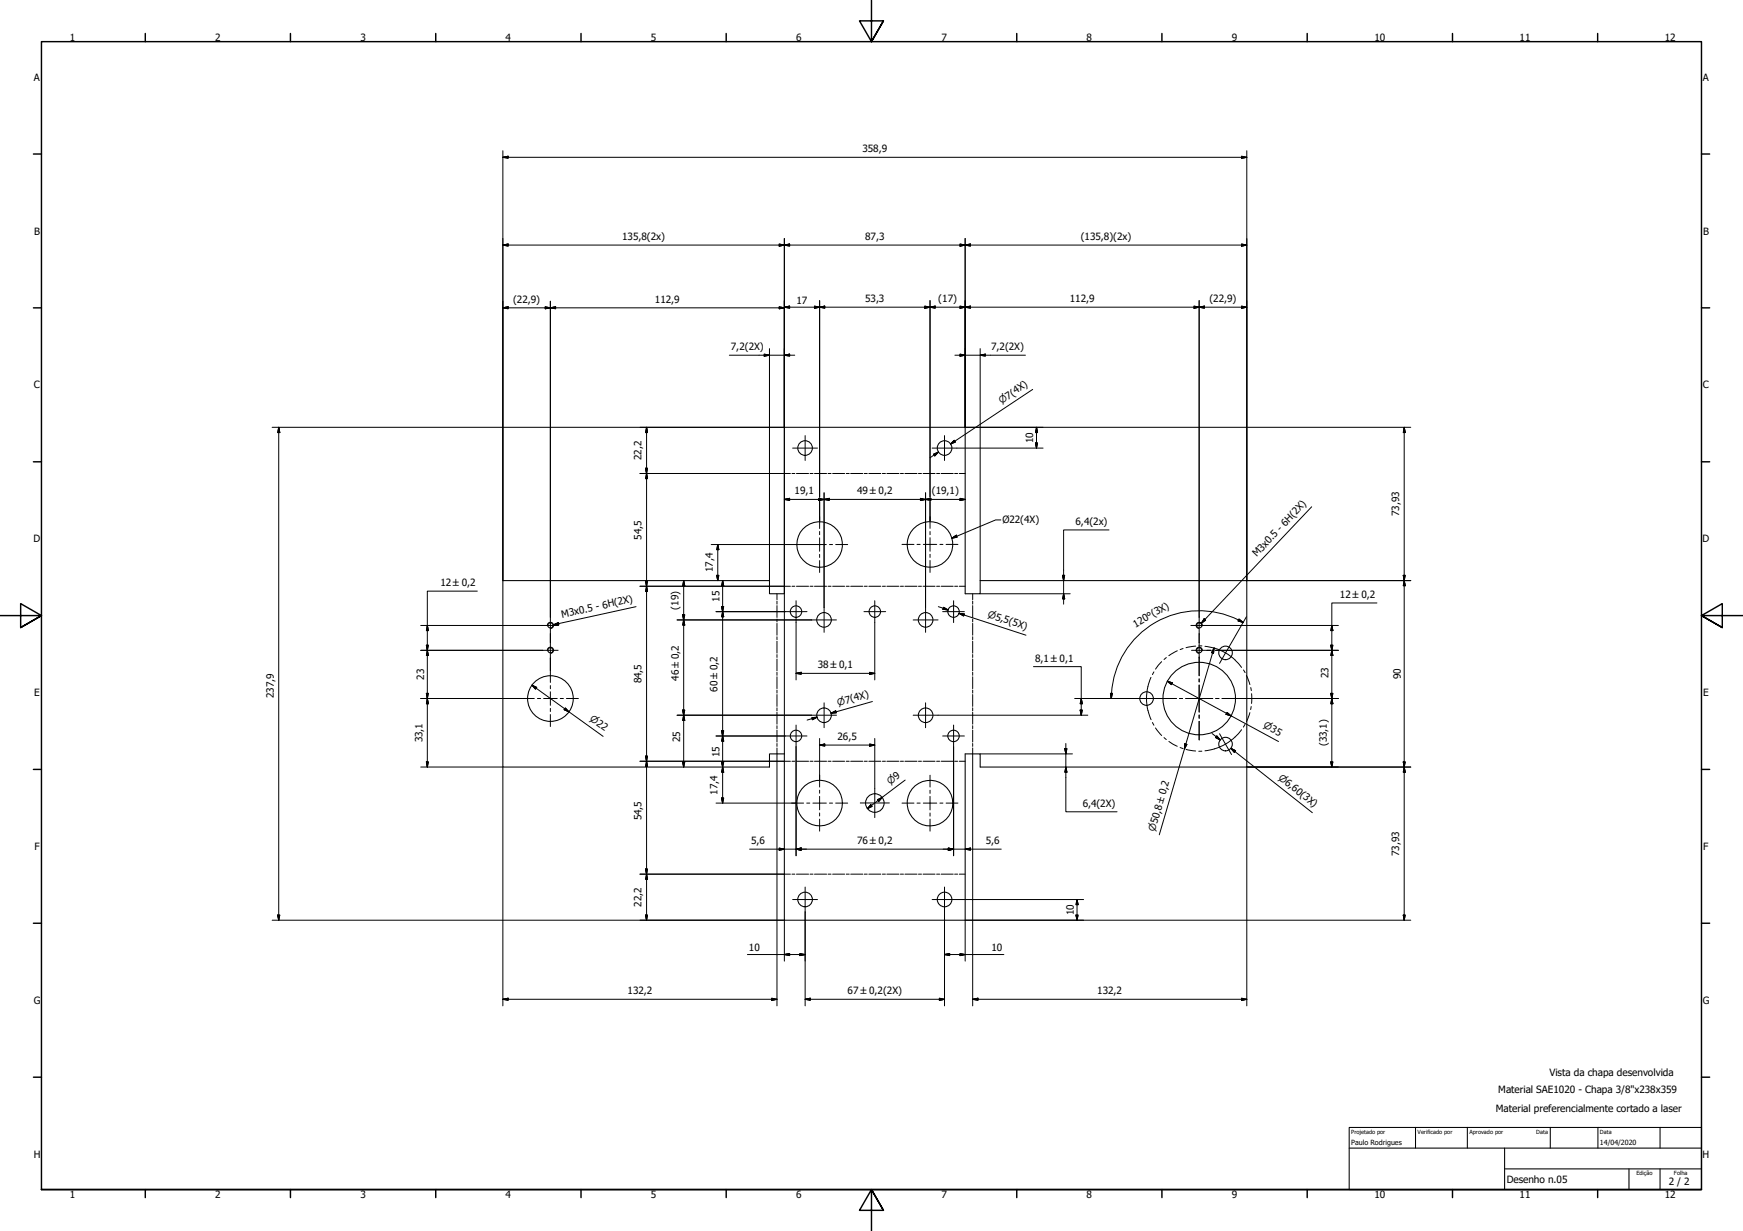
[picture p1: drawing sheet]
<svg xmlns="http://www.w3.org/2000/svg" width="841mm" height="594mm" viewBox="0 0 841 594" stroke-linecap="round" stroke-linejoin="round" font-family="sans-serif">
<g fill="none" stroke="#000" stroke-width=".51">
<path d="M243 280h128v7h7v-81h88v81h7v-7h129v90h-129v-6h-7v80h-88v-80h-7v6h-128z"/>
<circle cx="388" cy="216" r="4"/>
<circle cx="456" cy="216" r="4"/>
<circle cx="395" cy="263" r="11"/>
<circle cx="449" cy="263" r="11"/>
<circle cx="384" cy="295" r="2.8"/>
<circle cx="398" cy="299" r="4"/>
<circle cx="422" cy="295" r="2.8"/>
<circle cx="447" cy="299" r="4"/>
<circle cx="460" cy="295" r="2.8"/>
<circle cx="266" cy="314" r="1.2"/>
<circle cx="266" cy="302" r="1.2"/>
<circle cx="579" cy="302" r="1.2"/>
<circle cx="579" cy="314" r="1.2"/>
<circle cx="591" cy="315" r="3"/>
<circle cx="266" cy="337" r="11"/>
<circle cx="553" cy="337" r="3"/>
<circle cx="579" cy="337" r="17"/>
<circle cx="384" cy="355" r="2.8"/>
<circle cx="398" cy="345" r="4"/>
<circle cx="447" cy="345" r="4"/>
<circle cx="460" cy="355" r="2.8"/>
<circle cx="591" cy="359" r="3"/>
<circle cx="395" cy="388" r="11"/>
<circle cx="422" cy="388" r="4"/>
<circle cx="449" cy="388" r="11"/>
<circle cx="388" cy="434" r="4"/>
<circle cx="456" cy="434" r="4"/>
</g>
<path d="M264 302a1.5 1.5 0 0 1 1-2 1.5 1.5 0 0 1 2 2 1.5 1.5 0 0 1-1 1M264 314a1.5 1.5 0 0 1 1-2 1.5 1.5 0 0 1 2 2 1.5 1.5 0 0 1-1 1M580 302a1.5 1.5 0 0 0-1-2 1.5 1.5 0 0 0-2 2 1.5 1.5 0 0 0 1 1M580 314a1.5 1.5 0 0 0-1-2 1.5 1.5 0 0 0-2 2 1.5 1.5 0 0 0 1 1" fill="none" stroke="#000" stroke-width=".48"/>
<!-- layer: Linha de centro curva (ISO) -->
<g fill="none" stroke="#000" stroke-width=".48">
<path d="M378 229h3M382 229h2M384 229h6M391 229h1M393 229h6M400 229h1M402 229h6M408 229h2M410 229h6M417 229h1M419 229h6M426 229h1"/>
<path d="M428 229h6M434 229h2M437 229h5M443 229h2M445 229h6M452 229h1M454 229h6M461 229h1M463 229h3M375 287v2M375 290v2M375 292v6"/>
<path d="M375 299v1M378 283h3M382 283h2M384 283h6M391 283h1M393 283h6M400 283h1M402 283h6M408 283h2M410 283h6M417 283h1M419 283h6"/>
<path d="M426 283h1M428 283h6M434 283h2M437 283h5M443 283h2M445 283h6M452 283h1M454 283h6M461 283h1M463 283h3M469 287v2M469 290v2"/>
<path d="M469 292v6M469 299v1M375 301v6M375 307v2M375 309v6M375 316v1M375 318v6M469 301v6M469 307v2M469 309v6M469 316v1M469 318v6"/>
<path d="M375 324v2M375 327v5M375 333v1M375 335v6M469 324v2M469 327v5M469 333v1M469 335v6M375 342v1M375 344v5M375 350v2M375 352v6"/>
<path d="M375 359v1M469 342v1M469 344v5M469 350v2M469 352v6M469 359v1M375 361v3M378 367h3M382 367h2M384 367h6M391 367h1M393 367h6"/>
<path d="M400 367h1M402 367h6M408 367h2M410 367h6M417 367h1M419 367h6M426 367h1M428 367h6M434 367h2M437 367h5M443 367h2M445 367h6"/>
<path d="M452 367h1M454 367h6M461 367h1M463 367h3M469 361v3M378 422h3M382 422h2M384 422h6M391 422h1M393 422h6M400 422h1M402 422h6"/>
<path d="M408 422h2M410 422h6M417 422h1M419 422h6M426 422h1M428 422h6M434 422h2M437 422h5M443 422h2M445 422h6M452 422h1M454 422h6"/>
<path d="M461 422h1M463 422h3"/>
</g>
<!-- layer: Borda (ISO) -->
<g fill="none" stroke="#000" stroke-width=".7">
<path d="M70 16v4M140 16v4M210 16v4M280 16v4M350 16v4M420 0v20l-5-10h11l-6 10 6-10M491 16v4M561 16v4M631 16v4M701 16v4M771 16v4M16 74h4"/>
<path d="M821 74h4M16 149h4M821 149h4M16 223h4M821 223h4M0 297h20l-10-6v12l10-6-10 6M841 297h-20l10-6v12l-10-6 10 6M16 371h4M821 371h4M16 446h4M821 446h4M16 520h4"/>
<path d="M821 520h4M20 574v-554h801v554h-801h801M70 574v4M140 574v4M210 574v4M280 574v4M350 574v4M491 574v4M561 574v4M631 574v4M701 574v4M771 574v4"/>
<path d="M426 584l-6-10 6 10h-11l5-10v20"/>
</g>
<path d="M651 544h170v30h-170zM651 554h170M683 544v10M708 544v10M726 554v20M748 544v10M771 544v10M801 544v10M726 564h95M786 564v10M801 564v10" fill="none" stroke="#000" stroke-width=".51"/>
<g fill="none" stroke="#000" stroke-width=".48">
<path d="M243 76l2-1v1zM243 76h359M243 73v207M599 75l3 1h-3zM602 73v207h79M243 118h2v1zM243 118h359M376 118h2l-2 1zM378 118h3v1zM378 115v249M463 118h3l-3 1zM466 118h2v1z"/>
<path d="M466 115v91h215M599 118h3l-3 1zM243 149l2-1v1zM243 149h135M263 148l3 1h-3zM266 149l2-1v1zM266 145v153M376 148l2 1h-2zM378 148h3v1zM378 148h224M393 148h2l-2 1zM395 148h3v1z"/>
<path d="M395 145v95M446 148h3l-3 1zM449 148h2v1zM449 145v95M463 148h3l-3 1zM466 148h2v1zM576 148h3l-3 1zM579 148h2v1zM579 145v153M599 148h3l-3 1zM352 171h31M369 171h2l-2 1z"/>
<path d="M371 168v112M378 171h3v1zM461 171h34M463 171h3l-3 1zM473 171h2v1zM473 168v112M498 188l-39 26 2-1M131 206h247M134 206l1 3h-1zM134 206v238M312 206v3h-1zM312 206v238"/>
<path d="M450 219l3-1-2 2zM453 218l-4 3M459 214l1-1h1zM462 216h41M500 214h1l-1 2zM500 206l1 3h-1zM500 206v10M678 206v3h-1zM678 206v238M309 229h69M311 226h1v3zM312 229v2h-1z"/>
<path d="M398 238v55M447 238v55M378 241h3v1zM378 241h88M395 241h3l-3 1zM395 242v9M398 241h2v1zM444 241h3l-3 1zM447 241h2v1zM449 242v9M463 241h3l-3 1zM535 256h-22v36"/>
<path d="M343 263h50M346 278h1l-1 2zM346 263l1 2h-1zM346 263v17M513 278h1l-1 2zM677 278h1v2zM230 285h-24v85M309 283h69M311 280h1v3zM312 283v2h-1zM327 299h57M329 297h1v2z"/>
<path d="M330 299v3h-1zM330 280v3h-1zM330 280v90M346 295h33M348 293h1v2zM349 295v3h-1zM349 280v3h-1zM349 280v108M384 299h8M453 293l5 1M455 293l3 1h-3zM463 296h2v1z"/>
<path d="M465 297l-2-1 32 11M473 287h43M513 287l1 2h-1zM598 299l2 1h-3zM601 298l-7 12M664 291h-21v79M678 280v3h-1zM203 314h59M203 302h59M206 311h1l-1 3zM206 314l1 2h-1zM206 302l1 2h-1z"/>
<path d="M266 306v4M266 318v6M384 300v28M422 300v28M579 306v4M582 314h2M583 302h63M586 313v2h-1zM586 313l-27 90M586 314h6M592 314h54M600 300a42 42 0 0 0-64 37"/>
<path d="M642 311h1v3zM643 314v2h-1zM643 302v2h-1zM203 337h49M206 335h1l-1 2zM206 337l1 3h-1zM257 331l2 1-1 1zM257 331l34 24M384 325l3-1v1zM384 325h38M420 324l2 1h-2zM421 339l-20 5h2"/>
<path d="M499 322h23v23M519 337h28M522 337v3h-1zM536 335h1l-1 2zM563 329l3 1h-1zM563 329l54 29M599 337h47M642 335h1v2zM643 337v3h-1zM273 342l2 2-3-2zM327 345h65M329 343h1v2z"/>
<path d="M330 345v3h-1zM346 355h33M348 353h1v2zM349 355v3h-1zM392 346h2l-2 1zM394 346l-5 2M395 360l3-1v1zM395 356v20M395 360h27M401 344l2-1 1 1zM420 359l2 1h-2zM422 356v25"/>
<path d="M453 345h72M514 359v33h25M521 343h1v2zM572 359h1l-1 2zM585 354l4 3M587 355l2 2-3-1zM592 344l2 1h-2zM203 370h40v115M206 368h1l-1 2zM309 367h69M311 365h1v2zM312 367v3h-1z"/>
<path d="M329 368h1v2zM348 368h1v2zM349 370v3h-1zM375 364v121M384 360v53M437 376l-18 14M460 360v53M469 364v121M473 364h44M514 361h1l-1 3zM514 370l1 3h-1zM594 361l2 1v1z"/>
<path d="M596 363l-2-2 39 31M642 368h1v2zM677 368h1v2zM678 370v3h-1zM681 370h-79v115M346 388h38M348 385h1v3zM420 388l1 1-2 1zM423 386l3-1-2 2zM311 419h1v3zM362 410h121M376 409l2 1h-2z"/>
<path d="M384 410l3-1v1zM458 409l2 1h-2zM466 410l2-1v1zM309 422h69M312 422v2h-1zM462 434h61M520 434v3h-1zM520 434v10M131 444h247v20M134 442h1l-1 2zM311 442h1v2zM388 440v45"/>
<path d="M456 440v45M519 442h1v2zM677 442h1v2zM681 444h-215v20M361 461h27M378 461l3-1v1zM386 460l2 1h-2zM456 461l2-1v1zM456 461h28M463 460l3 1h-3zM243 482h2v1zM243 482h132"/>
<path d="M372 482h3l-3 1zM388 482h3v1zM388 482h68M453 482h3l-3 1zM469 482h3v1zM469 482h133M599 482h3l-3 1z"/>
</g>
<g fill="#000" stroke="#000" stroke-width=".48">
<path d="M243 76l2-1zM243 76l2-1v1zM599 76h3zM599 75l3 1h-3zM243 118h2zM243 118h2v1zM376 119l2-1zM376 118h2l-2 1zM378 118h3zM378 118h3v1zM463 119l3-1zM463 118h3l-3 1z"/>
<path d="M466 118h2zM466 118h2v1zM599 119l3-1zM599 118h3l-3 1zM243 149l2-1zM243 149l2-1v1zM263 149h3zM263 148l3 1h-3zM266 149l2-1zM266 149l2-1v1zM376 149h2zM376 148l2 1h-2z"/>
<path d="M378 148h3zM378 148h3v1zM393 149l2-1zM393 148h2l-2 1zM395 148h3zM395 148h3v1zM446 149l3-1zM446 148h3l-3 1zM449 148h2zM449 148h2v1zM463 149l3-1zM463 148h3l-3 1z"/>
<path d="M466 148h2zM466 148h2v1zM576 149l3-1zM576 148h3l-3 1zM579 148h2zM579 148h2v1zM599 149l3-1zM599 148h3l-3 1zM369 172l2-1zM369 171h2l-2 1zM378 171h3zM378 171h3v1z"/>
<path d="M463 172l3-1zM463 171h3l-3 1zM473 171h2zM473 171h2v1zM134 206l1 3zM134 206l1 3h-1zM312 206v3zM312 206v3h-1zM453 218l-2 2zM450 219l3-1-2 2zM460 213l-1 1zM459 214l1-1h1z"/>
<path d="M500 214v2zM500 214h1l-1 2zM500 206l1 3zM500 206l1 3h-1zM678 206v3zM678 206v3h-1zM311 226l1 3zM311 226h1v3zM312 229v2zM312 229v2h-1zM378 241h3zM378 241h3v1z"/>
<path d="M395 242l3-1zM395 241h3l-3 1zM398 241h2zM398 241h2v1zM444 242l3-1zM444 241h3l-3 1zM447 241h2zM447 241h2v1zM463 242l3-1zM463 241h3l-3 1zM346 278v2zM346 278h1l-1 2z"/>
<path d="M346 263l1 2zM346 263l1 2h-1zM513 278v2zM513 278h1l-1 2zM677 278l1 2zM677 278h1v2zM311 280l1 3zM311 280h1v3zM312 283v2zM312 283v2h-1zM329 297l1 2zM329 297h1v2z"/>
<path d="M330 280v3zM330 280v3h-1zM348 293l1 2zM348 293h1v2zM349 295v3zM349 295v3h-1zM349 280v3zM349 280v3h-1zM455 294h3zM455 293l3 1h-3zM463 296h2zM463 296h2v1z"/>
<path d="M513 287l1 2zM513 287l1 2h-1zM597 300h3zM598 299l2 1h-3zM678 280v3zM678 280v3h-1zM206 311v3zM206 311h1l-1 3zM206 314l1 2zM206 314l1 2h-1zM206 302l1 2zM206 302l1 2h-1z"/>
<path d="M330 299v3zM330 299v3h-1zM586 313v2zM586 313v2h-1zM642 311l1 3zM642 311h1v3zM643 314v2zM643 314v2h-1zM643 302v2zM643 302v2h-1zM206 335v2zM206 335h1l-1 2z"/>
<path d="M206 337l1 3zM206 337l1 3h-1zM257 331l2 1zM257 331l2 1-1 1zM384 325l3-1zM384 325l3-1v1zM420 325h2zM420 324l2 1h-2zM522 337v3zM522 337v3h-1zM536 335v2zM536 335h1l-1 2z"/>
<path d="M563 329l3 1zM563 329l3 1h-1zM642 335l1 2zM642 335h1v2zM643 337v3zM643 337v3h-1zM272 342l3 2zM273 342l2 2-3-2zM329 343l1 2zM329 343h1v2zM330 345v3zM330 345v3h-1z"/>
<path d="M348 353l1 2zM348 353h1v2zM349 355v3zM349 355v3h-1zM392 347l2-1zM392 346h2l-2 1zM395 360l3-1zM395 360l3-1v1zM401 344l2-1zM401 344l2-1 1 1zM521 343l1 2zM521 343h1v2z"/>
<path d="M572 359v2zM572 359h1l-1 2zM586 356l3 1zM587 355l2 2-3-1zM592 345h2zM592 344l2 1h-2zM206 368v2zM206 368h1l-1 2zM311 365l1 2zM311 365h1v2zM312 367v3zM312 367v3h-1z"/>
<path d="M329 368l1 2zM329 368h1v2zM348 368l1 2zM348 368h1v2zM349 370v3zM349 370v3h-1zM420 360h2zM420 359l2 1h-2zM514 361v3zM514 361h1l-1 3zM514 370l1 3zM514 370l1 3h-1z"/>
<path d="M594 361l2 1zM594 361l2 1v1zM642 368l1 2zM642 368h1v2zM677 368l1 2zM677 368h1v2zM678 370v3zM678 370v3h-1zM348 385l1 3zM348 385h1v3zM420 388l-1 2zM420 388l1 1-2 1z"/>
<path d="M426 385l-2 2zM423 386l3-1-2 2zM311 419l1 3zM311 419h1v3zM376 410h2zM376 409l2 1h-2zM384 410l3-1zM384 410l3-1v1zM458 410h2zM458 409l2 1h-2zM466 410l2-1zM466 410l2-1v1z"/>
<path d="M312 422v2zM312 422v2h-1zM520 434v3zM520 434v3h-1zM134 442v2zM134 442h1l-1 2zM311 442l1 2zM311 442h1v2zM519 442l1 2zM519 442h1v2zM677 442l1 2zM677 442h1v2z"/>
<path d="M378 461l3-1zM378 461l3-1v1zM386 461h2zM386 460l2 1h-2zM456 461l2-1zM456 461l2-1v1zM463 461h3zM463 460l3 1h-3zM243 482h2zM243 482h2v1zM372 483l3-1zM372 482h3l-3 1z"/>
<path d="M388 482h3zM388 482h3v1zM453 483l3-1zM453 482h3l-3 1zM469 482h3zM469 482h3v1zM599 483l3-1zM599 482h3l-3 1z"/>
</g>
<!-- layer: Marca de centro (ISO) -->
<g fill="none" stroke="#000" stroke-width=".48">
<path d="M382 216h12M388 210v12M450 216h12M456 210v12M395 260v3h4M395 249v6M395 257v1M449 249v6M449 257v1M449 259v7M393 263h2v3M395 268v1"/>
<path d="M395 271v5M400 263h2M403 263h6M435 263h6M442 263h2M446 263h6M449 267v2M449 270v6M454 263h1M457 263h5M266 298v8M379 295h10"/>
<path d="M384 290v10M392 299h12M398 293v12M417 295h10M422 290v10M441 299h12M447 293v12M455 295h10M460 290v10M579 298v8M262 302h8M262 314h7"/>
<path d="M266 310v8M575 302h8M575 314h7M579 310v8M579 317v9M594 310l-6 10M252 337h6M259 337h2M262 337h7M266 324v5M266 331v1M266 334v6"/>
<path d="M270 337h2M273 337h6M398 339v12M447 339v12M547 337h12M559 337h9M569 337h2M572 337h13M579 328v1M579 331v13M587 337h1M590 337h9"/>
<path d="M266 342v1M266 345v6M379 355h10M384 350v10M392 345h12M441 345h12M455 355h10M460 350v10M579 345v2M579 348v9M588 354l6 10M395 374v6"/>
<path d="M449 374v6M382 388h6M389 388h2M392 388h7M395 381v2M395 384v7M395 392v2M395 395v6M400 388h2M403 388h6M415 388h14M422 381v14"/>
<path d="M435 388h6M442 388h2M446 388h6M449 381v2M449 384v7M449 392v2M449 395v6M454 388h1M457 388h5M382 434h12M388 428v12M450 434h12"/>
<path d="M456 428v12"/>
</g>
<!-- layer: Linha de centro (ISO) -->
<g fill="none" stroke="#000" stroke-width=".48">
<path d="M561 319l-3 4M563 317l-1 1M568 314l-4 2M571 313h-2M577 312l-5 1M578 312h2M581 312a25 25 0 0 1 18 10M555 327a25 25 0 0 0-1 16M557 324l-1 2M600 323l1 2M601 326l2 4M604 332v1"/>
<path d="M604 335v4M554 343l1 4M556 349l1 1M558 351l3 4M562 356l1 1M564 358l4 2M599 352a25 25 0 0 1-18 10M601 350l-1 1M603 344l-2 4M604 341l-1 1M569 361h2M572 362h5"/>
<path d="M580 363h-2"/>
</g>
<path d="M459 260l2-2 1 1zM483 251h-3l-21 9M633 245l-53 56M307 293l-40 9M581 299h1l-2 2zM267 302l2-1h1z" fill="none" stroke="#000" stroke-width=".48"/>
<path d="M459 260l2-2zM459 260l2-2 1 1zM581 299l-1 2zM581 299h1l-2 2zM267 302l2-1zM267 302l2-1h1z" fill="#000" stroke="#000" stroke-width=".48"/>
<g font-size="4.8">
<text x="34" y="20">1</text>
<text x="104" y="20">2</text>
<text x="174" y="20">3</text>
<text x="244" y="20">4</text>
<text x="314" y="20">5</text>
<text x="384" y="20">6</text>
<text x="454" y="20">7</text>
<text x="524" y="20">8</text>
<text x="594" y="20">9</text>
<text x="663" y="20">10</text>
<text x="733" y="20">11</text>
<text x="803" y="20">12</text>
<text x="16" y="39">A</text>
<text x="822" y="39">A</text>
<text x="416" y="74">358,9</text>
<text x="16" y="113">B</text>
<text x="822" y="113">B</text>
<text x="300" y="116">135,8(2x)</text>
<text x="417" y="116">87,3</text>
<text x="521" y="116">(135,8)(2x)</text>
<text x="248" y="146">(22,9)</text>
<text x="316" y="146">112,9</text>
<text x="384" y="147">17</text>
<text x="417" y="146">53,3</text>
<text x="453" y="146">(17)</text>
<text x="516" y="146">112,9</text>
<text x="584" y="146">(22,9)</text>
<text x="353" y="169">7,2(2X)</text>
<text x="478" y="169">7,2(2X)</text>
<text x="16" y="187">C</text>
<text x="822" y="187">C</text>
<text x="499" y="214" transform="rotate(-90 499 214)">10</text>
<text x="310" y="222" transform="rotate(-90 310 222)">22,2</text>
<text x="383" y="239">19,1</text>
<text x="414" y="239">49 ±0,2</text>
<text x="450" y="238">(19,1)</text>
<text x="675" y="249" transform="rotate(-90 675 249)">73,93</text>
<text x="484" y="252">Ø22(4X)</text>
<text x="519" y="253">6,4(2x)</text>
<text x="16" y="262">D</text>
<text x="310" y="260" transform="rotate(-90 310 260)">54,5</text>
<text x="821" y="262">D</text>
<text x="606" y="269" transform="rotate(-47 606 269)">M3x0.5 - 6H(2X)</text>
<text x="344" y="276" transform="rotate(-90 344 276)">17,4</text>
<text x="212" y="283">12 ±0,2</text>
<text x="347" y="290" transform="rotate(-90 347 290)">15</text>
<text x="646" y="289">12 ±0,2</text>
<text x="271" y="298" transform="rotate(-12 271 298)">M3x0.5 - 6H(2X)</text>
<text x="327" y="294" transform="rotate(-90 327 294)">(19)</text>
<text x="557" y="298" transform="rotate(-30 557 298)">(3X)</text>
<text x="548" y="303" transform="rotate(-30 548 303)">120°</text>
<text x="395" y="323">38 ±0,1</text>
<text x="499" y="319">8,1 ±0,1</text>
<text x="205" y="328" transform="rotate(-90 205 328)">23</text>
<text x="310" y="330" transform="rotate(-90 310 330)">84,5</text>
<text x="327" y="329" transform="rotate(-90 327 329)">46 ±0,2</text>
<text x="641" y="327" transform="rotate(-90 641 327)">23</text>
<text x="676" y="328" transform="rotate(-90 676 328)">90</text>
<text x="17" y="336">E</text>
<text x="346" y="334" transform="rotate(-90 346 334)">60 ±0,2</text>
<text x="822" y="336">E</text>
<text x="132" y="337" transform="rotate(-90 132 337)">237,9</text>
<text x="204" y="358" transform="rotate(-90 204 358)">33,1</text>
<text x="328" y="358" transform="rotate(-90 328 358)">25</text>
<text x="404" y="357">26,5</text>
<text x="347" y="365" transform="rotate(-90 347 365)">15</text>
<text x="640" y="360" transform="rotate(-90 640 360)">(33,1)</text>
<text x="346" y="384" transform="rotate(-90 346 384)">17,4</text>
<text x="522" y="389">6,4(2X)</text>
<text x="310" y="396" transform="rotate(-90 310 396)">54,5</text>
<text x="362" y="407">5,6</text>
<text x="414" y="407">76 ±0,2</text>
<text x="476" y="407">5,6</text>
<text x="17" y="410">F</text>
<text x="675" y="413" transform="rotate(-90 675 413)">73,93</text>
<text x="822" y="410">F</text>
<text x="310" y="438" transform="rotate(-90 310 438)">22,2</text>
<text x="518" y="442" transform="rotate(-90 518 442)">10</text>
<text x="361" y="459">10</text>
<text x="478" y="459">10</text>
<text x="303" y="480">132,2</text>
<text x="409" y="480">67 ±0,2(2X)</text>
<text x="529" y="480">132,2</text>
<text x="16" y="484">G</text>
<text x="822" y="484">G</text>
<text x="748" y="519">Vista da chapa desenvolvida</text>
<text x="723" y="528">Material SAE1020 - Chapa 3/8&quot;x238x359</text>
<text x="722" y="537">Material preferencialmente cortado a laser</text>
<text x="16" y="559">H</text>
<text x="821" y="559">H</text>
<text x="727" y="571">Desenho n.05</text>
<text x="805" y="572">2 / 2</text>
<text x="34" y="578">1</text>
<text x="104" y="578">2</text>
<text x="174" y="578">3</text>
<text x="244" y="578">4</text>
<text x="314" y="578">5</text>
<text x="384" y="578">6</text>
<text x="454" y="578">7</text>
<text x="524" y="578">8</text>
<text x="594" y="578">9</text>
<text x="663" y="578">10</text>
<text x="733" y="578">11</text>
<text x="803" y="578">12</text>
</g>
<g font-size="4.6">
<text x="483" y="195" transform="rotate(-34 483 195)">⌀7(4X)</text>
<text x="476" y="298" transform="rotate(18 476 298)">⌀5,5(5X)</text>
<text x="404" y="341" transform="rotate(-16 404 341)">⌀7(4X)</text>
<text x="284" y="348" transform="rotate(36 284 348)">⌀22</text>
<text x="609" y="351" transform="rotate(28 609 351)">⌀35</text>
<text x="617" y="376" transform="rotate(38 617 376)">⌀6,60(3X)</text>
<text x="429" y="379" transform="rotate(-37 429 379)">⌀9</text>
<text x="557" y="401" transform="rotate(-74 557 401)">⌀50,8 ±0,2</text>
</g>
<g font-size="3.4">
<text x="652" y="552">Paulo Rodrigues</text>
<text x="772" y="553">14/04/2020</text>
</g>
<g font-size="2.7">
<text x="652" y="547">Projetado por</text>
<text x="684" y="547">Verificado por</text>
<text x="709" y="547">Aprovado por</text>
<text x="741" y="547">Data</text>
<text x="772" y="547">Data</text>
<text x="790" y="567">Edição</text>
<text x="808" y="567">Folha</text>
</g>
</svg>
